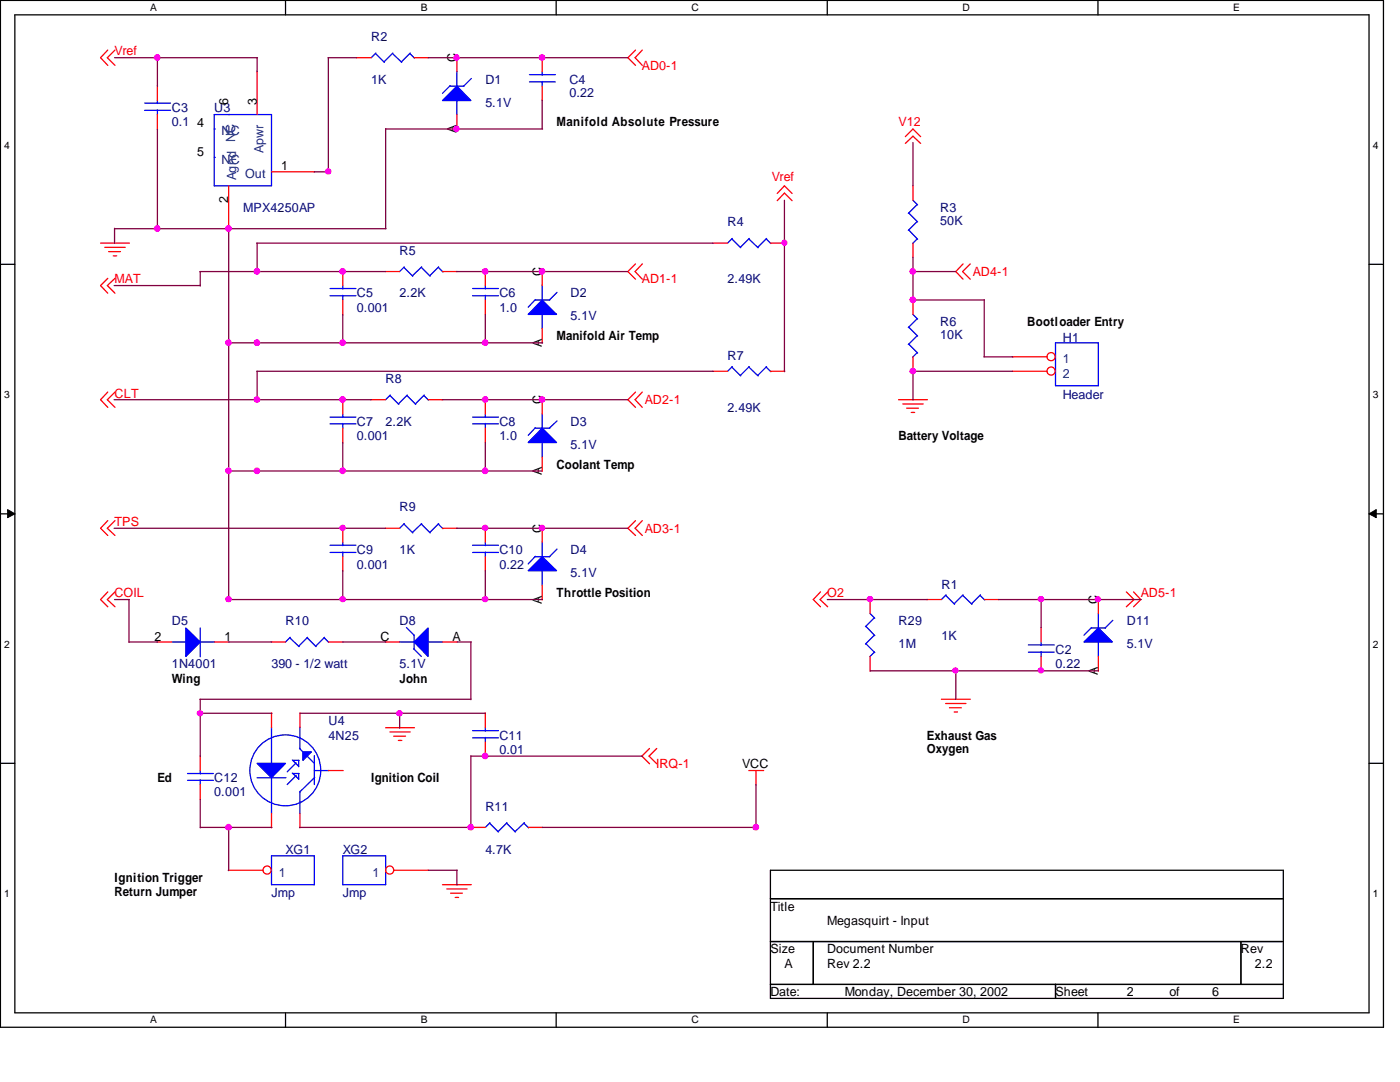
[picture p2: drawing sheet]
<svg xmlns="http://www.w3.org/2000/svg" width="279mm" height="216mm" viewBox="0 0 279 216" stroke-linecap="round" stroke-linejoin="round" font-family="sans-serif">
<g fill="none" stroke="#000" stroke-width=".25">
<path d="M.1 .1h276v204.9h-276zM3 3h270.2v199.1h-270.2zM57 .1v2.9M111 .1v2.9M165.1 .1v2.9M219.1 .1v2.9M.1 52.7h2.9M273.2 52.7h2.9M.1 102.5h2.9M273.2 102.5h2.9M.1 152.3h2.9M273.2 152.3h2.9"/>
<path d="M153.8 173.7h102.3v25.5h-102.3zM153.8 179.3h102.3M153.8 187.9h102.3M153.8 196.4h102.3M162.3 187.9v8.5M210.7 196.4v2.8M247.6 187.9v8.5M57 202.1v2.9M111 202.1v2.9M165.1 202.1v2.9M219.1 202.1v2.9"/>
</g>
<g fill="#000" stroke="#000" stroke-width=".2">
<path d="M1.5 101.7l1.5 .8-1.5 .8z" fill-rule="evenodd"/>
<path d="M273.2 102.5l1.5-.8v1.6z" fill-rule="evenodd"/>
</g>
<g fill="none" stroke="#f00" stroke-width=".25">
<path d="M21.5 10l-1.4 1.5 1.4 1.5M22.9 10l-1.5 1.5 1.5 1.5M31.4 17.1v3M51.3 14.2v8.7M71.1 11.5h3M82.6 11.5h2.9M91.2 11.4v2.9M108.2 11.4v2.9M108.2 17.2v3M126.8 10l-1.5 1.5 1.5 1.5M128.2 10l-1.5 1.5 1.5 1.5M31.4 22.9v2.9"/>
<path d="M45.6 37.1v8.6M54.2 34.3h8.6M91.2 22.9v2.9M155.1 38.6l1.4-1.5 1.6 1.5M180.7 27.3l1.5-1.6 1.5 1.6M180.7 28.6l1.5-1.4 1.5 1.4M182.2 37v3M20.1 48.5h5.7M20.9 49.4h4.1M21.5 55.5l-1.4 1.5 1.4 1.5M21.7 50.2h2.3M22.6 51.1h.7"/>
<path d="M22.9 55.5l-1.5 1.5 1.5 1.5M68.4 54.1v2.9M68.4 59.9v2.9M76.9 54.2h2.9M88.3 54.2h3M96.9 54.1v2.9M96.9 59.9v2.9M108.2 54.1v2.9M126.8 52.7l-1.5 1.5 1.5 1.5M128.2 52.7l-1.5 1.5 1.5 1.5M142.2 48.5h3M153.8 48.5h2.8"/>
<path d="M155.1 40l1.4-1.5 1.6 1.5M182.2 48.5v2.9M182.2 59.8v2.9M192.2 52.7l-1.4 1.5 1.4 1.5M193.6 52.7l-1.5 1.5 1.5 1.5M21.5 78.2l-1.4 1.6 1.4 1.5M22.9 78.2l-1.5 1.6 1.5 1.5M68.4 79.7v2.9M74 79.8h3M85.4 79.8h3M96.9 79.7v2.9M108.2 65.5v3"/>
<path d="M108.2 79.7v2.9M126.8 78.2l-1.5 1.6 1.5 1.5M128.2 78.2l-1.5 1.6 1.5 1.5M142.2 74.1h3M153.8 74.1h2.8M179.3 79.8h5.8M182.2 71.2v3M202 74.1h7M202 71.2h7M68.4 85.4v3M96.9 85.4v3M108.2 91.2v2.9"/>
<path d="M180.2 80.6h4M180.9 81.4h2.4M181.9 82.3h.6M21.5 103.9l-1.4 1.5 1.4 1.4M21.5 118.1l-1.4 1.5 1.4 1.5M22.9 103.9l-1.5 1.5 1.5 1.4M22.9 118.1l-1.5 1.5 1.5 1.5M68.4 105.3v2.9M68.4 111.1v2.9M76.9 105.4h2.9M88.3 105.4h3M96.9 105.3v2.9"/>
<path d="M96.9 111.1v2.9M108.2 105.3v2.9M108.2 116.8v2.9M126.8 103.9l-1.5 1.5 1.5 1.4M128.2 103.9l-1.5 1.5 1.5 1.4M163.7 118.1l-1.4 1.5 1.4 1.5M165.2 118.1l-1.5 1.5 1.5 1.5M173.7 119.5v2.9M184.9 119.6h3M196.4 119.6h2.9M219.2 119.5v2.9M224.8 118.1l1.5 1.5-1.5 1.5"/>
<path d="M226.2 118.1l1.5 1.5-1.5 1.5M31.3 128.1h3M42.8 128.1h2.9M54.1 128.1h2.9M65.5 128.1h3M76.9 128.1h2.9M88.3 128.1h3M173.7 131v2.9M187.9 139.5h5.7M207.8 125.2v2.9M207.8 131v2.9M219.2 131v2.9"/>
<path d="M40 150.8v3M40 156.5v3M54.2 142.2v3M59.9 142.2v3M65.5 153.8h3M77 145.2h5.7M77.8 146h4.1M78.6 146.9h2.3M79.5 147.7h.7M96.9 142.2v3M96.9 148.1v2.9M129.6 149.4l-1.5 1.5 1.5 1.5"/>
<path d="M131.1 149.4l-1.6 1.5 1.6 1.5M149.4 153.8h3M150.9 153.8v2.8M188.7 140.4h4.1M189.5 141.2h2.4M190.4 142.1h.7M45.6 173.7h6.9M54.2 162.3v2.9M59.9 162.3v2.9M78.7 173.7h6.8M88.3 176.5h5.8M89.2 177.4h4"/>
<path d="M89.9 178.2h2.4M90.8 179.1h.7M93.9 165.1h3M105.4 165.1h2.9"/>
<circle cx="209.8" cy="74" r=".81"/>
<circle cx="209.8" cy="71.2" r=".81"/>
<circle cx="53.3" cy="173.6" r=".81"/>
<circle cx="77.8" cy="173.6" r=".81"/>
</g>
<g fill="none" stroke="#00f" stroke-width=".25">
<path d="M74.9 10.7l1.8 1.7M75 10.6l-.9 .9M78.3 10.7l1.9 1.7M78.4 10.6l-1.8 1.8M81.8 10.7l.9 .9M81.9 10.6l-1.8 1.8M89.7 17.2h2.9M89.8 17.1l-1.5 1.5M91.2 14.2v3M91.2 20v2.9M94.1 15.7l-1.6 1.5M105.7 16.3h5.1"/>
<path d="M105.7 14.9h5.1M108.2 14.3v.7M108.2 16.3v.9M28.9 22h5.1M28.9 20.6h5.1M31.4 20.1v.6M31.4 21.9v1M42.8 25.7h.1M42.8 31.4h.1M42.8 22.9h11.4v14.2h-11.4zM45.6 22.9h.1M182.2 40l.9 .9"/>
<path d="M65.9 59h5.1M65.9 57.6h5.1M68.4 57v.7M68.4 58.9v1M80.6 53.3l1.8 1.8M80.7 53.3l-.9 .9M84.1 53.3l1.8 1.8M84.2 53.3l-1.9 1.7M87.5 53.3l.9 1M87.5 53.3l-1.7 1.7M94.3 59h5.2M94.3 57.6h5.2"/>
<path d="M96.9 57v.7M96.9 58.9v1M106.8 59.9h2.9M106.8 59.8l-1.4 1.5M108.2 56.9v3M111.2 58.3l-1.6 1.6M146 47.7l1.8 1.7M146.1 47.6l-.9 .9M149.4 47.7l1.9 1.7M149.5 47.6l-1.8 1.8M152.9 47.7l.9 .9M153 47.6l-1.8 1.8"/>
<path d="M181.4 42.5l1.7 1.8M181.4 45.9l1.7 1.9M183 40.8l-1.7 1.8M183 44.2l-1.7 1.8M183 47.7l-.9 .9M77.8 78.9l1.8 1.8M77.9 78.8l-.9 1M81.2 78.9l1.8 1.8M81.3 78.8l-1.8 1.8M84.6 78.9l.9 .9M84.7 78.8l-1.8 1.8M108.2 62.7v2.8"/>
<path d="M146 73.2l1.8 1.8M146.1 73.2l-.9 .9M149.4 73.2l1.9 1.8M149.5 73.2l-1.8 1.7M152.9 73.2l.9 1M153 73.2l-1.8 1.7M181.4 65.3l1.7 1.8M181.4 68.7l1.7 1.7M182.2 62.7l.9 1M183 63.6l-1.7 1.8M183 67l-1.7 1.7M183 70.4l-.9 .9"/>
<path d="M210.7 68.4h8.5v8.6h-8.5zM65.9 84.6h5.1M65.9 83.2h5.1M68.4 82.6v.7M68.4 84.5v.9M94.3 84.6h5.2M94.3 83.2h5.2M96.9 82.6v.7M96.9 84.5v.9M106.8 85.4h2.9M106.8 85.3l-1.4 1.6M108.2 82.5v2.9"/>
<path d="M108.2 88.2v3M111.2 84l-1.6 1.4M65.9 110.2h5.1M65.9 108.8h5.1M68.4 108.2v.7M68.4 110.2v.9M80.6 104.6l1.8 1.7M80.7 104.5l-.9 .9M84.1 104.6l1.8 1.7M84.2 104.5l-1.9 1.8M87.5 104.6l.9 .9M87.5 104.5l-1.7 1.8"/>
<path d="M94.3 110.2h5.2M94.3 108.8h5.2M96.9 108.2v.7M96.9 110.2v.9M106.8 111.1h2.9M106.8 111l-1.4 1.5M108.2 108.1v3M108.2 113.8v3M111.2 109.6l-1.6 1.5M188.7 118.8l1.8 1.8M188.8 118.7l-.9 .9M192.1 118.8l1.9 1.8"/>
<path d="M192.2 118.7l-1.8 1.8M195.6 118.8l.9 .9M195.7 118.7l-1.8 1.8M34.3 128.1h2.9M40 125.3v5.8M40 128.1h2.8M57.8 127.3l1.9 1.7M57.9 127.2l-.9 .9M61.3 127.3l1.8 1.7M61.4 127.2l-1.8 1.7M64.7 127.3l.9 .9M64.8 127.2l-1.8 1.7"/>
<path d="M79.7 128.1h2.9M81.1 125.2l1.5 1.5M82.5 129.5l1.6 1.5M82.6 126.7v2.8M85.3 128.1h3M172.8 125l1.8 1.8M172.8 128.4l1.8 1.8M173.7 122.4l.9 1M174.5 123.3l-1.8 1.8M174.5 126.7l-1.8 1.8M174.5 130.1l-.9 1M205.2 130.1h5.2"/>
<path d="M205.2 128.7h5.2M207.8 128.1v.7M207.8 130v1M217.8 125.3h2.8M217.8 125.2l-1.5 1.5M219.2 122.3v3M219.2 128v3M222.1 123.8l-1.5 1.5M37.4 154.3h5.2M37.4 155.7h5.2M40 153.8v.6M40 155.6v.9"/>
<path d="M51.3 155.2h5.8M54.2 145.1v7.2M54.2 155.1v7.2M58.3 154.3l.7 .6M58.3 151.6l1.3 1.3M58.4 154.3h1.3M58.4 151.7h1.3M58.9 154.8l.7 .6M59.1 154.8l-1.8 1.7M59.1 152.2l-1.8 1.8M59.6 151.7v1.3M59.6 154.3v1.2"/>
<path d="M59.8 149.4l.7 .6M59.9 145.1v4.3M59.9 157.9v4.4M61.2 150.8l1.5 1.5M62.7 150.8v5.7M62.7 153.8h2.9M62.8 155.1l-2.9 2.9M94.3 147.2h5.2M94.3 145.8h5.2M96.9 145.2v.7M96.9 147.2v.9M54.2 170.8h8.5v5.7h-8.5z"/>
<path d="M68.4 170.8h8.6v5.7h-8.6zM97.7 164.3l1.8 1.7M97.8 164.2l-.9 .9M101.1 164.3l1.8 1.7M101.2 164.2l-1.8 1.7M104.6 164.3l.9 .9M104.6 164.2l-1.8 1.7"/>
<circle cx="56.9" cy="153.7" r="7.1"/>
</g>
<g fill="#00f" stroke="#00f" stroke-width=".25">
<path d="M51.3 152.3h5.7l-2.8 2.9z" fill-rule="evenodd"/>
<path d="M60.5 150h1.6l-1.6 1.7z" fill-rule="evenodd"/>
<path d="M108.2 59.9l2.9 2.8h-5.7z" fill-rule="evenodd"/>
<path d="M108.2 85.4l2.9 2.9h-5.7z" fill-rule="evenodd"/>
<path d="M105.4 113.9l2.8-2.8 2.9 2.8z" fill-rule="evenodd"/>
<path d="M216.3 128.1l2.9-2.8 2.8 2.8z" fill-rule="evenodd"/>
<path d="M37.1 125.3l2.9 2.8-2.9 2.9z" fill-rule="evenodd"/>
<path d="M91.2 17.2l2.8 2.9h-5.7z" fill-rule="evenodd"/>
<path d="M82.6 128.1l2.8-2.8v5.7z" fill-rule="evenodd"/>
</g>
<g fill="none" stroke="#800040" stroke-width=".25">
<path d="M22.9 11.5h28.5M31.4 11.4v5.8M51.3 11.5v2.9M65.4 11.5h5.8M65.5 11.5v22.9M85.4 11.5h39.9M108.2 20v5.7M31.4 25.7v20M62.7 34.3h2.8M77 25.7h31.3M77 25.7v19.9M156.5 40v34.2"/>
<path d="M182.2 28.4v8.7M22.8 57h17.2M22.9 45.6h54.1M22.9 45.6v2.9M39.9 54.2h37.1M40 54.2v2.9M45.6 45.6v74M51.2 48.5h91.1M51.3 48.5v5.8M91.1 54.2h34.2M182.1 54.2h8.7M182.1 59.9h14.3"/>
<path d="M182.2 51.3v8.6M196.4 59.8v11.4M22.8 79.8h51.3M45.6 68.4h62.7M51.2 74.1h91.1M51.3 74.1v5.7M68.4 62.7v5.8M88.2 79.8h37.1M96.9 62.7v5.8M182.1 74.1h20M182.2 74.1v5.7M196.3 71.2h5.8"/>
<path d="M45.6 94h62.6M68.4 88.3v5.8M96.9 88.3v5.8M22.8 105.4h54.2M22.9 119.6h2.9M25.7 119.6v8.6M45.6 119.6h62.6M68.4 113.9v5.8M91.1 105.4h34.2M96.9 113.9v5.8M165.1 119.6h20M199.2 119.6h28.6"/>
<path d="M207.8 119.5v5.8M25.7 128.1h5.8M39.9 139.5h54.1M40 139.5v11.4M45.6 128.1h8.7M68.4 128.1h8.6M91.2 128.1h2.9M94 128.1v11.5M173.7 133.9h45.5M190.8 133.8v5.7M40 159.4v5.8M40 142.3h14.3"/>
<path d="M59.9 142.3h37M79.8 142.3v3M94 150.8v14.3h-34.2M94 150.9h34.2M150.9 156.5v8.7M40 165.1h14.3M45.6 165.1v8.6M85.4 173.7h5.9M91.2 173.7v2.9M108.2 165.1h42.8"/>
</g>
<g fill="#f0f" stroke="#f0f" stroke-width=".25">
<circle cx="108.2" cy="11.5" r=".55"/>
<circle cx="91.1" cy="11.5" r=".53"/>
<circle cx="65.5" cy="34.2" r=".52"/>
<circle cx="31.4" cy="11.5" r=".55"/>
<circle cx="108.2" cy="54.2" r=".55"/>
<circle cx="96.8" cy="54.2" r=".55"/>
<circle cx="68.4" cy="54.2" r=".55"/>
<circle cx="108.2" cy="79.7" r=".55"/>
<circle cx="96.8" cy="79.7" r=".55"/>
<circle cx="68.4" cy="79.7" r=".55"/>
<circle cx="96.8" cy="105.3" r=".52"/>
<circle cx="108.2" cy="105.3" r=".52"/>
<circle cx="68.4" cy="105.3" r=".52"/>
<circle cx="182.2" cy="54.2" r=".55"/>
<circle cx="182.2" cy="59.8" r=".55"/>
<circle cx="51.3" cy="54.2" r=".55"/>
<circle cx="51.3" cy="79.7" r=".55"/>
<circle cx="156.6" cy="48.4" r=".5"/>
<circle cx="173.6" cy="119.5" r=".52"/>
<circle cx="207.8" cy="119.5" r=".52"/>
<circle cx="219.1" cy="119.5" r=".5"/>
<circle cx="68.4" cy="119.5" r=".52"/>
<circle cx="207.8" cy="133.8" r=".52"/>
<circle cx="91.1" cy="25.7" r=".53"/>
<circle cx="182.2" cy="74" r=".55"/>
<circle cx="68.4" cy="68.4" r=".55"/>
<circle cx="96.8" cy="68.4" r=".55"/>
<circle cx="45.6" cy="119.5" r=".52"/>
<circle cx="45.6" cy="93.9" r=".55"/>
<circle cx="93.9" cy="165.1" r=".55"/>
<circle cx="96.8" cy="150.8" r=".55"/>
<circle cx="45.6" cy="165.1" r=".55"/>
<circle cx="45.6" cy="45.6" r=".55"/>
<circle cx="45.6" cy="68.4" r=".55"/>
<circle cx="31.4" cy="45.6" r=".55"/>
<circle cx="51.3" cy="68.4" r=".55"/>
<circle cx="96.8" cy="93.9" r=".55"/>
<circle cx="68.4" cy="93.9" r=".55"/>
<circle cx="96.8" cy="119.5" r=".52"/>
<circle cx="190.7" cy="133.8" r=".5"/>
<circle cx="51.3" cy="93.9" r=".55"/>
<circle cx="150.8" cy="165.1" r=".55"/>
<circle cx="79.7" cy="142.3" r=".52"/>
<circle cx="39.9" cy="142.3" r=".52"/>
</g>
<g font-size="2.5" fill="#f00">
<text x="22.9" y="11">Vref</text>
<text x="128.1" y="13.9">AD0-1</text>
<text x="179.3" y="25.2">V12</text>
<text x="154" y="36.1">Vref</text>
<text x="22.9" y="56.6">MAT</text>
<text x="128.1" y="56.6">AD1-1</text>
<text x="194.1" y="55.1">AD4-1</text>
<text x="22.9" y="79.3">CLT</text>
<text x="128.7" y="80.7">AD2-1</text>
<text x="22.9" y="104.9">TPS</text>
<text x="128.7" y="106.3">AD3-1</text>
<text x="22.9" y="119.1">COIL</text>
<text x="165.1" y="119.1">O2</text>
<text x="227.7" y="119.1">AD5-1</text>
<text x="131" y="153.2">IRQ-1</text>
</g>
<g font-size="2.5" fill="#000080">
<text x="74.1" y="8.2">R2</text>
<text x="74.1" y="16.7">1K</text>
<text x="96.9" y="16.7">D1</text>
<text x="113.6" y="16.7">C4</text>
<text x="34.3" y="22.4">C3</text>
<text x="42.8" y="22.4">U3</text>
<text x="96.9" y="21.3">5.1V</text>
<text x="113.6" y="19.3">0.22</text>
<text x="34.3" y="25.2">0.1</text>
<text x="48.5" y="42.3">MPX4250AP</text>
<text x="145.2" y="45.1">R4</text>
<text x="187.6" y="42.3">R3</text>
<text x="187.6" y="44.9">50K</text>
<text x="79.8" y="50.9">R5</text>
<text x="71.2" y="59.4">C5</text>
<text x="79.8" y="59.4">2.2K</text>
<text x="99.7" y="59.4">C6</text>
<text x="113.9" y="59.4">D2</text>
<text x="145.2" y="56.6">2.49K</text>
<text x="71.2" y="62.2">0.001</text>
<text x="99.7" y="62.2">1.0</text>
<text x="113.9" y="63.9">5.1V</text>
<text x="187.6" y="65.1">R6</text>
<text x="145.2" y="71.9">R7</text>
<text x="187.6" y="67.6">10K</text>
<text x="212.1" y="68.2">H1</text>
<text x="77" y="76.5">R8</text>
<text x="145.2" y="82.1">2.49K</text>
<text x="212.1" y="79.6">Header</text>
<text x="71.2" y="85">C7</text>
<text x="71.2" y="87.8">0.001</text>
<text x="77" y="85">2.2K</text>
<text x="99.7" y="85">C8</text>
<text x="99.7" y="87.8">1.0</text>
<text x="113.9" y="85">D3</text>
<text x="113.9" y="89.6">5.1V</text>
<text x="79.8" y="102">R9</text>
<text x="71.2" y="110.6">C9</text>
<text x="71.2" y="113.5">0.001</text>
<text x="79.8" y="110.6">1K</text>
<text x="99.7" y="110.6">C10</text>
<text x="99.7" y="113.5">0.22</text>
<text x="113.9" y="110.6">D4</text>
<text x="113.9" y="115.1">5.1V</text>
<text x="187.9" y="117.4">R1</text>
<text x="34.3" y="124.8">D5</text>
<text x="57" y="124.8">R10</text>
<text x="79.8" y="124.8">D8</text>
<text x="179.3" y="124.8">R29</text>
<text x="224.9" y="124.8">D11</text>
<text x="179.3" y="129.4">1M</text>
<text x="187.9" y="127.7">1K</text>
<text x="210.7" y="130.5">C2</text>
<text x="224.9" y="129.4">5.1V</text>
<text x="34.3" y="133.4">1N4001</text>
<text x="54.2" y="133.4">390 - 1/2 watt</text>
<text x="79.8" y="133.4">5.1V</text>
<text x="210.7" y="133.3">0.22</text>
<text x="65.5" y="144.7">U4</text>
<text x="65.5" y="147.6">4N25</text>
<text x="99.7" y="147.6">C11</text>
<text x="99.7" y="150.5">0.01</text>
<text x="42.8" y="156.1">C12</text>
<text x="42.8" y="158.9">0.001</text>
<text x="96.9" y="161.8">R11</text>
<text x="57" y="170.3">XG1</text>
<text x="68.4" y="170.3">XG2</text>
<text x="96.9" y="170.3">4.7K</text>
<text x="54.2" y="178.9">Jmp</text>
<text x="68.4" y="178.9">Jmp</text>
</g>
<g font-size="2.5">
<text x="91.1" y="12.4" transform="rotate(-90 91.1 12.4)">C</text>
<text x="45.6" y="20.9" transform="rotate(-90 45.6 20.9)">6</text>
<text x="51.2" y="20.9" transform="rotate(-90 51.2 20.9)">3</text>
<text x="39.4" y="25.4">4</text>
<text x="91.1" y="26.6" transform="rotate(-90 91.1 26.6)">A</text>
<text x="111.1" y="25.2">Manifold Absolute Pressure</text>
<text x="39.4" y="31.2">5</text>
<text x="56.1" y="34">1</text>
<text x="45.6" y="40.5" transform="rotate(-90 45.6 40.5)">2</text>
<text x="108.1" y="55" transform="rotate(-90 108.1 55)">C</text>
<text x="205" y="65.1">Bootloader Entry</text>
<text x="108.1" y="69.3" transform="rotate(-90 108.1 69.3)">A</text>
<text x="111.1" y="67.9">Manifold Air Temp</text>
<text x="108.1" y="80.6" transform="rotate(-90 108.1 80.6)">C</text>
<text x="179.3" y="87.8">Battery Voltage</text>
<text x="108.1" y="94.8" transform="rotate(-90 108.1 94.8)">A</text>
<text x="111.1" y="93.6">Coolant Temp</text>
<text x="108.1" y="106.3" transform="rotate(-90 108.1 106.3)">C</text>
<text x="111.1" y="119.1">Throttle Position</text>
<text x="108.1" y="120.5" transform="rotate(-90 108.1 120.5)">A</text>
<text x="219.1" y="120.5" transform="rotate(-90 219.1 120.5)">C</text>
<text x="30.8" y="127.8">2</text>
<text x="44.8" y="127.8">1</text>
<text x="75.9" y="127.8">C</text>
<text x="90.3" y="127.8">A</text>
<text x="34.3" y="136.2">Wing</text>
<text x="79.8" y="136.2">John</text>
<text x="219.1" y="134.7" transform="rotate(-90 219.1 134.7)">A</text>
<text x="185" y="147.6">Exhaust Gas</text>
<text x="148.1" y="153.2">VCC</text>
<text x="185" y="150.3">Oxygen</text>
<text x="31.4" y="156.1">Ed</text>
<text x="74.1" y="156.1">Ignition Coil</text>
<text x="22.9" y="176">Ignition Trigger</text>
<text x="22.9" y="178.7">Return Jumper</text>
<text x="153.8" y="181.7">Title</text>
<text x="165.1" y="184.6">Megasquirt - Input</text>
<text x="153.8" y="190.2">Size</text>
<text x="165.1" y="190.2">Document Number</text>
<text x="247.6" y="190.2">Rev</text>
<text x="156.5" y="193.1">A</text>
<text x="165.1" y="193.1">Rev 2.2</text>
<text x="250.4" y="193.1">2.2</text>
<text x="153.8" y="198.8">Date:</text>
<text x="168.6" y="198.8">Monday, December 30, 2002</text>
<text x="210.7" y="198.8">Sheet</text>
<text x="224.9" y="198.8">2</text>
<text x="233.4" y="198.8">of</text>
<text x="241.9" y="198.8">6</text>
</g>
<g font-size="2.5" fill="#004080">
<text x="44.2" y="26.9">NC</text>
<text x="46.9" y="28.3" transform="rotate(-90 46.9 28.3)">NC</text>
<text x="44.2" y="32.7">NC</text>
<text x="47.2" y="36" transform="rotate(-90 47.2 36)">Agnd</text>
<text x="48.9" y="35.5">Out</text>
<text x="52.6" y="30.6" transform="rotate(-90 52.6 30.6)">Apwr</text>
<text x="212.1" y="72.5">1</text>
<text x="212.1" y="75.4">2</text>
<text x="55.6" y="174.9">1</text>
<text x="74.3" y="174.9">1</text>
</g>
<g font-size="2">
<text x="30" y="2.2">A</text>
<text x="84" y="2.2">B</text>
<text x="138" y="2.2">C</text>
<text x="192.1" y="2.2">D</text>
<text x="246.1" y="2.2">E</text>
<text x=".8" y="29.6">4</text>
<text x="274" y="29.6">4</text>
<text x=".8" y="79.4">3</text>
<text x="274" y="79.4">3</text>
<text x=".8" y="129.2">2</text>
<text x="274" y="129.2">2</text>
<text x=".8" y="179">1</text>
<text x="274" y="179">1</text>
<text x="30" y="204.2">A</text>
<text x="84" y="204.2">B</text>
<text x="138" y="204.2">C</text>
<text x="192.1" y="204.2">D</text>
<text x="246.1" y="204.2">E</text>
</g>
</svg>
